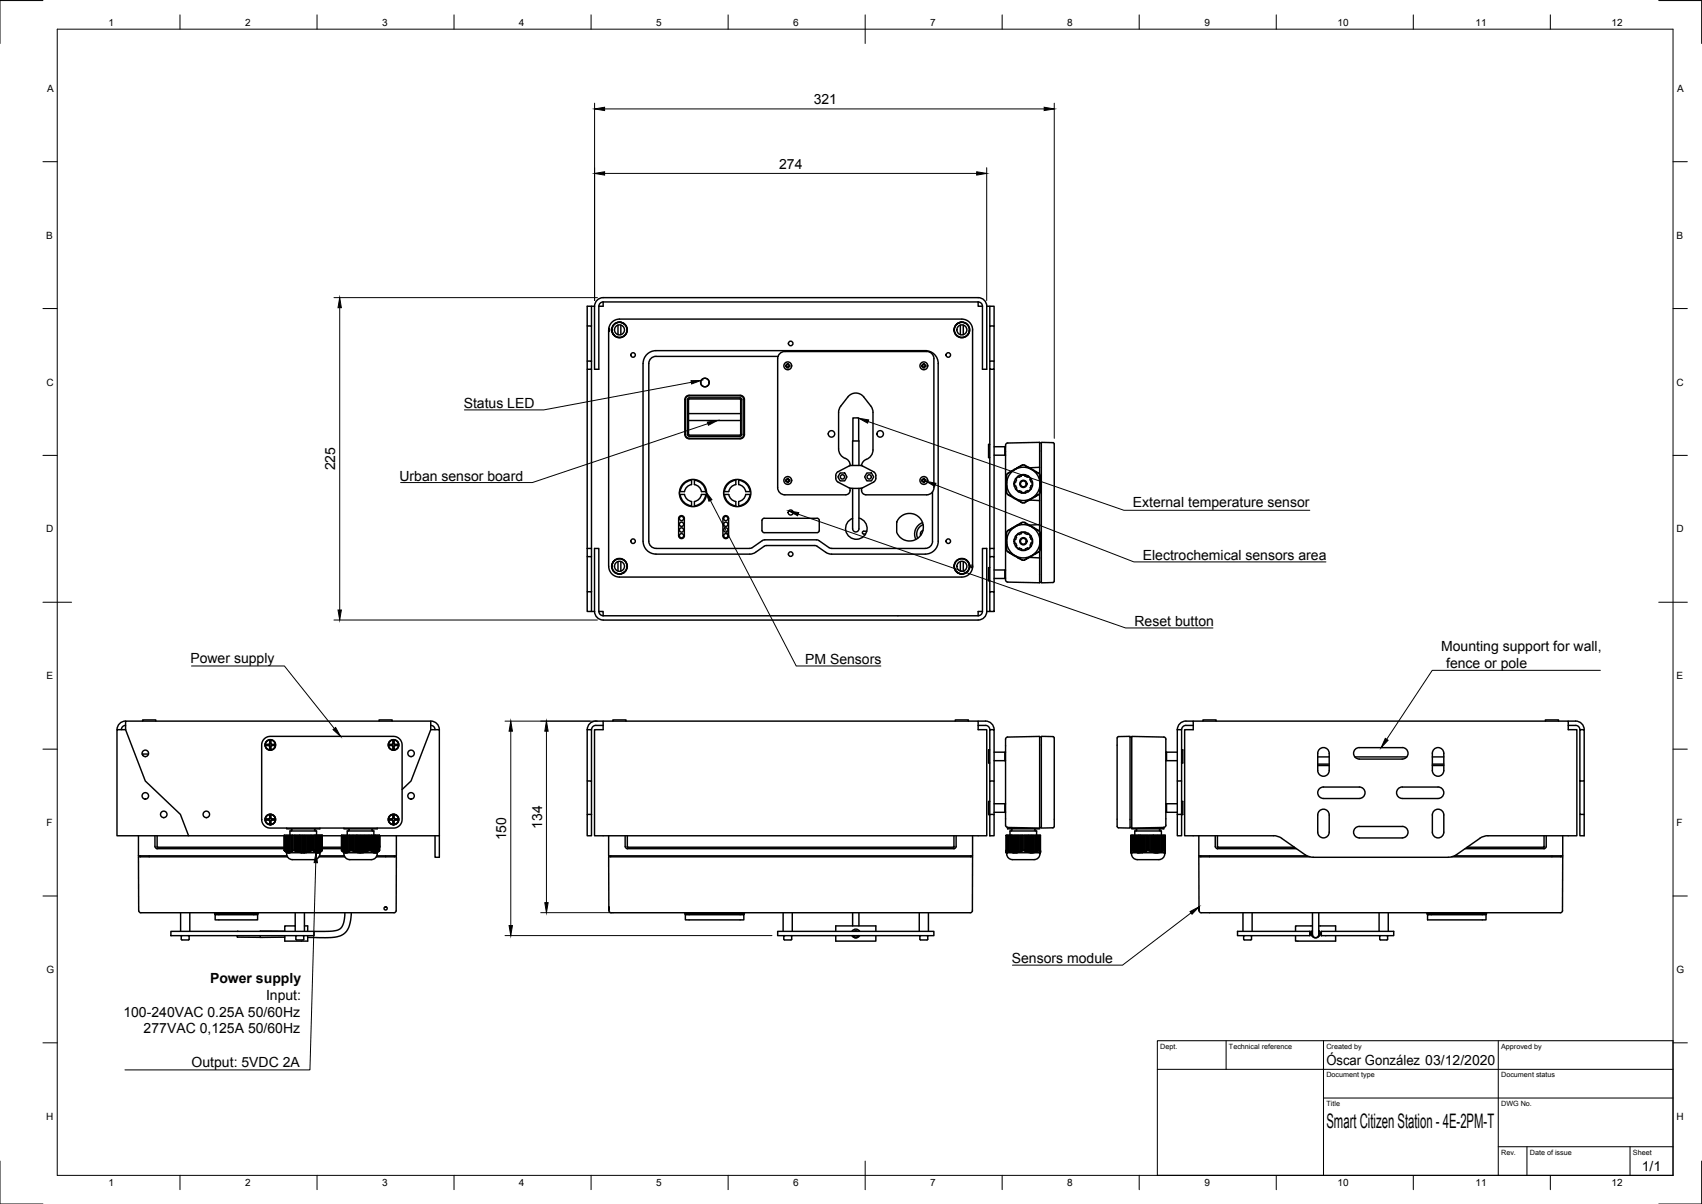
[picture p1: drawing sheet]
<svg xmlns="http://www.w3.org/2000/svg" width="594mm" height="420mm" viewBox="0 0 594 420" stroke-linecap="round" stroke-linejoin="round" font-family="sans-serif">
<!-- layer: Visible -->
<g fill="none" stroke="#000" stroke-width=".51">
<path d="M205 113.7v12.3M206.5 113.7v-6.8h-1.5v6.8h1.5v12.3M206.5 106.9h1M207.5 106.9a2.99 2.99 0 0 1 3-3h130.9a2.99 2.99 0 0 1 3 3M210.5 105.4v1.5h-1.5v22h-1.5v-22M210.5 105.4h130.9M210.5 105.4a1.49 1.49 0 0 0-1.5 1.5M212.6 114.6l-.1 1.1zM213.5 114.6v1.1zM213.6 115.3l.6 1.5M213.6 115.3h.1M213.6 115.3l.5 1.5"/>
<path d="M215.7 113.4v3.4M216.4 112.5l1.5 .6M216.4 112.5h.1M216.4 112.5a2.66 2.66 0 0 0-2.8 2.8M216.7 113.4v3.4M217.9 113.1h.1M217.9 113a2.66 2.66 0 0 1 .2 4 2.66 2.66 0 0 1-3.9-.2M334.1 113.1h-.1M335.2 113.4v3.4M335.6 112.5h.1M335.6 112.5a2.66 2.66 0 0 0-2.2 3.8 2.66 2.66 0 0 0 4.4 .5M335.6 112.5a2.66 2.66 0 0 1 2.8 2.8"/>
<path d="M335.6 112.5l-1.6 .6M336.2 113.4v3.4M337.8 116.8h-.1M338.3 115.3h.1M338.4 115.3l-.6 1.5M339.5 115.1v82.5M339.5 115.1a3.8 3.8 0 0 0-3.8-3.7h-119.5a3.8 3.8 0 0 0-3.8 3.7l.1 82.5a3.8 3.8 0 0 0 3.7 3.8h119.5a3.8 3.8 0 0 0 3.8-3.8M341.4 105.4v1.5h1.5M341.4 105.4a1.49 1.49 0 0 1 1.5 1.5M342.9 106.9v22h1.5v-22M344.4 106.9h1.1M345.5 113.7v-6.8h1.5v6.8"/>
<path d="M205 126h1.5v2.9h-1.5zM205 128.9v62.5M206.5 128.9v62.5M239 139.4v12.2M239.1 139.4a1.49 1.49 0 0 1 1.4-1.5h17.8a1.49 1.49 0 0 1 1.5 1.5v12.2a1.49 1.49 0 0 1-1.5 1.5h-17.8a1.54 1.54 0 0 1-1.4-1.5M239.2 139.4v12.2M239.2 139.4l.3-.7 1-.6h17.8l.8 .3 .6 1M239.9 139.4v12.2M239.9 139.4l.6-.6h17.8l.5 .2 .2 .4M240.4 139.3h18.1v12.5h-18.1zM258.9 139.4v12.2M259.6 139.4v12.2"/>
<path d="M271.4 125.2v45l.3 1.1 1.1 1.1 1.1 .3h21.3a1.69 1.69 0 0 0 1.5-2.3M271.4 125.2l.3-1.1 .7-.9 1.5-.5h49.6l1.5 .5 .7 .9 .3 1.1M271.6 124.4h-42.6l-1.1 .2-.9 .7-.5 1.6v62l.2 1.1 .7 .8 1.6 .6h32.7l.9-.3 4-2.7h18.4l.9 .3 3.5 2.4 .8 .3 33.4-.1 1.3-.9 .6-1.5v-17.2M274.2 127.4h.5v-.5h.5v.5h.5v.5h-.5v.5h-.5v-.5h-.5zM321.7 127.4h.5v-.5h.5v.5h.5v.5h-.5v.5h-.5v-.5h-.5zM326 125.2v45l-.3 1.1-1.1 1.1-1.1 .3h-21.3a1.72 1.72 0 0 1-1.5-2.3M345.5 126h1.5v2.9h-1.5zM345.5 126v-12.3h1.5v12.3M345.5 128.9v62.5M347 128.9v62.5M240.3 146.7h18.2M240.3 144.3h18.2"/>
<path d="M259 151.6l-.7 .7-17.8-.1-.4-.1-.2-.5M259.7 151.6l-.3 .8-1.1 .6-17.8-.1-1-.5-.3-.8M297.7 153.9l.2-8.1 1.8 .1v8M345.5 155.1h-.4v4.6h.4M347 155.9h4M347 158.9h3.7M350.7 155.9v3M351 158.8l-.3 .1M351.7 154.6l11.2-.2v11.1M351.7 154.6a1.75 1.75 0 0 0-.7 2.2v45.1a1.04 1.04 0 0 0 .7 1.2M362.9 154.5l.6 .1M363.5 154.4l4 .1a1.86 1.86 0 0 1 .5 2.1v45.3a1.08 1.08 0 0 1-.5 1.4l-4 .1z"/>
<path d="M237.4 172.6h1.5l.9 1.6 1.6 .8v1.5a4.5 4.5 0 0 1-4-3.9zM238.7 168.9l1.2-.9 1.5-.4v1.5l-1.6 .8-.9 1.7h-1.5l.4-1.5zM242.4 167.6a4.5 4.5 0 0 1 4 4h-1.6l-.8-1.7-1.6-.8zM244.8 172.6h1.6a4.5 4.5 0 0 1-4 3.9v-1.5l1.6-.8zM252.9 172.6h1.5l.8 1.6 1.6 .8v1.5a4.5 4.5 0 0 1-3.9-3.9zM254.2 168.9l1.2-.9 1.4-.4v1.5l-1.6 .8-.8 1.7h-1.5l.4-1.5zM257.8 167.6a4.5 4.5 0 0 1 4 4h-1.5l-.8-1.7-1.7-.8zM260.3 172.6h1.5a4.5 4.5 0 0 1-4 3.9v-1.5l1.7-.8zM274.2 167.4h.5v-.5h.5v.5h.5v.5h-.5v.5h-.5v-.5h-.5zM292.2 164.8l4.9-2.4 3.7 .1 4.1 2.1a2.35 2.35 0 0 1 0 3.6l-4.6 2.2-3.7-.1-4.1-2.1a2.43 2.43 0 0 1-.3-3.4zM293.2 165.1h1.6l.8 1.3-.8 1.4h-1.6l-.7-1.4zM296.7 162.3v.2"/>
<path d="M296.7 162.3l-.2-1-.6-.8a4.4 4.4 0 0 1-3.2-3.8v-13.3l.5-1.3 2.8-3.6a3.5 3.5 0 0 1 5.5 0l2.7 3.6 .5 1.3v13.6a3.7 3.7 0 0 1-2.8 3.5l-.9 1.1-.3 .9M297.6 162.4v-8.5h2.2v8.5M297.6 170.4v14.2M299.8 170.4v14a1.09 1.09 0 0 1-1 1.1 1.09 1.09 0 0 1-1.2-1M302.6 165.1h1.6l.8 1.3-.8 1.4h-1.6l-.8-1.4zM321.7 167.4h.5v-.5h.5v.5h.5v.5h-.5v.5h-.5v-.5h-.5zM351.3 165.8l-.1 .3 .2 .3-.2 .2 .2 .3-.2 .2 .2 .3-.2 .2 .2 .3-.2 .2 .2 .3M351.4 168.4l-.2 .2 .2 .2M351.4 168.9l-.2 .7 .2 .3-.2 .2 .2 .3-.2 .2 .2 .3-.2 .2 .2 .3-.2 .2 .4 .8M351.6 172.4l.2 .3 .3-.1 .1 .4 .4-.1 .1 .3 .3-.1 .1 .3h.3l.1 .3 .3-.1 .2 .3h.2M354 169.6h.5M354.2 168.2v1.4"/>
<path d="M354.2 163.9l-.7 .2-.1 .3-.3-.1-.1 .4-.3-.2-.6 .6h-.3l-.5 .6M354.3 173.9l.1 .3 .3-.1M354.4 167.2l.4 .3-.3 .7M354.5 168.3h-.5M354.6 169.6l.3 .7-.4 .4M354.6 170.5l1 1M354.8 174.1v.4l.4-.2 .1 .4 .3-.1 .1 .3h.3l.1 .3 .4-.1 .1 .4h.3M355.3 166.2l.4 .3M355.5 166.3l-.9 1M355.8 171.3l-.3 .3M355.8 171.2l.8 .4v.5M356.4 165.7l.1 .5-.8 .3"/>
<path d="M356.9 162.3h-.3l-.1 .3h-.4l-.1 .3-.3-.1-.1 .4-.3-.2-.1 .4-.8 .2-.1 .2M357.4 162.3h.4l.1 .3h.3l.1 .3 .4-.1 .1 .4 .3-.2 .1 .4 .3-.1 .1 .3M357.4 162.2h-.4M357.8 165.7v.5M357.8 165.9h-1.3M357.9 171.5v.5M357.9 171.5l.7-.3 .4 .4M357.9 171.8l-1.3 .1M358.8 166.2l1 1M358.9 166.1l-.4 .4-.7-.3M359.2 174.5l3.7 .2v8.4M359.5 167.4l.3 .7h.5"/>
<path d="M359.6 170.2l.3 .4M359.6 174.1l-.5 .6-.3-.1-.1 .3-.8 .2-.1 .4h-.8M359.7 163.6h.3v.2M359.8 170.4l-.9 1M359.9 167l-.4 .4M360 173.9v.3l-.3-.1M360.1 163.9l.3-.1 .1 .3M360.2 168.1v1.4M360.4 169.5h-.5l-.3 .7M360.5 173.7l-.1 .2h-.3M360.5 164.1l.8 .2 .1 .4 .3-.2 .5 .6h.4l.5 .6M362.8 172.4l-.2 .3-.4-.1-.1 .4-.3-.1-.1 .3-.3-.1-.1 .3h-.4l-.1 .3-.3-.1"/>
<path d="M362.9 172.3v2.4M362.9 163.1l-3.7 .2M363 168.4l.2 .2-.2 .2M363 168.9l.2 .2-.3 .8 .3 .2-.3 .3 .3 .2-.3 .3 .3 .2-.3 .3 .3 .2-.2 .4M363 165.8l.2 .3-.3 .3 .3 .2-.3 .3 .3 .2-.3 .3 .3 .2-.3 .3 .3 .2-.2 .3M363.1 172l-.3 .4M205 191.4v2.8h1.5v12.3M205 191.4h1.5v2.8M205 194.2v12.3M213.6 197.5h.1M213.6 197.5a2.66 2.66 0 0 0 2.8 2.8M214.1 196l-.5 1.5"/>
<path d="M214.2 196l-.6 1.5M214.2 196a2.66 2.66 0 0 1 3.9-.3 2.66 2.66 0 0 1-.2 4M215.7 196v3.3M216.7 196v3.3M217.9 199.6v.1M217.9 199.6l-1.5 .7M236.9 187a1.01 1.01 0 0 0 1 1 1.01 1.01 0 0 0 1-1M237.2 180.8a.72 .72 0 0 1 1.2-.3 .72 .72 0 0 1-.4 1.2 .72 .72 0 0 1-.9-.9h.1M237.2 182.8a.73 .73 0 0 1 1.2-.3 .73 .73 0 0 1-.3 1.2 .73 .73 0 0 1-1-.8l.1-.1M238.9 181v6M238.9 180.9a1.01 1.01 0 0 0-1-1 1.01 1.01 0 0 0-1 1v6.1M252.3 187a1.01 1.01 0 0 0 1 1 1.01 1.01 0 0 0 1-1"/>
<path d="M252.6 180.8a.72 .72 0 0 1 1.2-.3 .72 .72 0 0 1-.4 1.2 .72 .72 0 0 1-.8-.9M252.6 182.8a.73 .73 0 0 1 1.2-.3 .73 .73 0 0 1-.3 1.2 .73 .73 0 0 1-.9-.8v-.1M254.3 181v6M254.3 180.9a1.01 1.01 0 0 0-1-1 1.01 1.01 0 0 0-1 1v6.1M266.2 181.1l.5-.2h18.8l.5 .7-.1 3.8-.7 .5-18.8-.1-.4-.7v-3.5zM266.7 190.6l.9-.2h17.1l3.9 2.6 1.6 .4h32.8a4.5 4.5 0 0 0 4.5-4.5v-62a4.5 4.5 0 0 0-4.5-4.5h-94a4.5 4.5 0 0 0-4.5 4.5v62a4.5 4.5 0 0 0 4.5 4.5h33.1l1.3-.4 3.3-2.4M299.8 180.8a3.8 3.8 0 0 1 2.3 5.7 3.8 3.8 0 0 1-6.1 .3 3.8 3.8 0 0 1 1.6-5.9M302.5 185.4l-1.4 .2 .1 .7 .9 .1M322 182.4a4.2 4.2 0 0 0-2.3 5.8M322.2 185.1a1.37 1.37 0 0 0-.9 1.8M322.2 183.1a3.5 3.5 0 0 0-1.9 4.8M334 199.6l.1 .1"/>
<path d="M334 199.6l1.6 .7M334.1 199.7l1.5 .6M335.2 196v3.3M336.2 196v3.3M337.7 195.9l.1 .1M337.8 195.9l.6 1.6M337.8 196l.6 1.5M337.8 196a2.66 2.66 0 0 0-3.9-.3 2.66 2.66 0 0 0 .2 4M338.4 197.5h-.1M338.4 197.5a2.66 2.66 0 0 1-2.8 2.8M338.4 197.1v1.1zM339.4 197.1v1.1z"/>
<path d="M345.5 194.2v-2.8h1.5v2.8M345.5 198.1h-.4v4.6h.4M347 198.9h4M350.7 198.9v3M351.4 188.9l-.2 .2 .2 .8-.2 .2 .2 .3-.2 .2 .2 .3-.2 .2 .2 .3-.2 .2 .1 .4 .5 .7 .3-.1 .6 .6 .3-.1 .1 .4 .3-.1 .1 .3 .7 .2M354 189.6a.62 .62 0 0 1 .7 .4 .62 .62 0 0 1-.2 .7M354.2 188.3v1.3M354.2 183.9l-.2-.1-.6 .6-.3-.1-.1 .4-.3-.1-.1 .3-.4-.1-.1 .3h-.3l-.2 .3-.4 .7 .2 .3-.2 .2 .2 .3-.2 .2 .2 .3-.2 .2 .2 .3-.2 .2 .2 .7M354.3 193.9l.1 .3 .8 .2 .1 .3 .3-.1 .1 .3h.3l.1 .3 .4-.1 .1 .4h.3M354.4 187.2l.4 .3-.3 .8M354.5 188.3h-.5M354.6 190.6l1 .9"/>
<path d="M355.5 191.6l.1-.1a.6 .6 0 0 1 .7-.1 .6 .6 0 0 1 .3 .7M355.5 186.3l-.9 1M356.4 185.7v.1a.6 .6 0 0 1-.4 .6 .6 .6 0 0 1-.7-.2M356.9 182.3h-.3l-.1 .3h-.4l-.1 .3-.3-.1-.1 .4-.3-.2-.1 .4-.8 .2-.1 .2M357 182.2l.8 .1 .1 .3 .8 .2 .1 .4 .3-.2 .5 .6M357.4 195.5h-.4M357.8 185.7v.5M357.8 185.9h-1.3M357.9 191.8l-1.3 .1M358.8 186.3l1 .9M358.9 186.1l-.4 .4-.7-.3M359 191.6l-.1-.1a.6 .6 0 0 0-.7-.1 .6 .6 0 0 0-.3 .6"/>
<path d="M359.2 194.5l3.7 .2M359.6 190.2l.3 .4M359.6 194.1l-.1 .4-.3-.1-.1 .3-.3-.1-.1 .3h-.4l-.1 .3-.3-.1-.1 .4h-.4M359.7 183.6h.3v.2M359.8 190.5l-.9 .9M359.9 187l-.2 .2a.64 .64 0 0 0 .6 1M360 193.9v.3l-.3-.1M360.1 183.9l.3-.1 .1 .3M360.2 188.1v1.4M360.4 189.5h-.5l-.3 .7M360.5 193.7l-.1 .3-.3-.1M360.5 184.2l.8 .1 .1 .4 .3-.1 .5 .5h.4l.5 .7"/>
<path d="M362.9 192.3v11.1l-11.2-.3M362.9 183.1l-3.7 .2M362.9 183.1v2.4M363 188.9l.2 .2-.3 .8 .3 .2-.3 .3 .3 .2-.3 .3 .3 .2-.3 .3 .3 .2-.2 .4M363 185.8l.2 .3-.3 .3 .3 .2-.3 .3 .3 .2-.3 .3 .3 .2-.3 .3 .3 .7-.2 .2M363.1 192l-.5 .7-.4-.1-.5 .6-.3-.1-.1 .4-.8 .1M205 206.5h1.5v6.9h-1.5zM206.5 213.4h1M207.5 213.4v-22h1.5v22h1.5v1.5h130.9v-1.5h1.5M207.5 213.4a3 3 0 0 0 3 3h130.9a2.99 2.99 0 0 0 3-3M209 213.4a1.49 1.49 0 0 0 1.5 1.5M216.4 200.3h.1"/>
<path d="M342.9 213.4a1.49 1.49 0 0 1-1.5 1.5M342.9 213.4v-22h1.5v22M344.4 213.4h1.1M345.5 206.5h1.5v6.9h-1.5zM345.5 206.5v-12.3h1.5v12.3M347 201.9h3.7M351 201.8l-.3 .1M363.5 203.1l-.6 .1M43.8 254.6l6.9 17.9 12.3 11.7 2.8 7.5h33.4M43.8 254.6h-3v37.1h25M43.8 254.6v-2.9h106.5v2.9M43.8 251.6a2.99 2.99 0 0 0-2.9 3"/>
<path d="M43.8 253.1a1.49 1.49 0 0 0-1.4 1.5M49.8 251.7v-.5h4.6v.5M92.2 257.9l1.2-.8 .9-.1h43.1a3 3 0 0 1 3 3v26a3 3 0 0 1-3 3h-43.1a3 3 0 0 1-3-3v-26l.2-1zM92.9 259.8l1.1-.2 .2-1h.3l.2 1 1.1 .2v.3l-1.1 .2-.2 1.1h-.3l-.2-1.1-1.1-.2zM93 259.9v.2M94.2 258.6l-.1 1.1-1.2 .1M94.4 258.6l.2 1.1 1.1 .2M94.5 258.6h-.2M95.8 259.8l-.1 .3M132.3 251.7v-.5h4.6v.5M135.9 259.8l1.1-.2 .2-1h.3l.2 1 1.1 .2v.3l-1.1 .2-.2 1.1h-.3l-.2-1.1-1.1-.2zM136 259.9v.2"/>
<path d="M137.2 258.6l-.1 1.1-1.2 .1M137.4 258.6l.2 1.1 1.1 .2M137.5 258.6h-.3M138.8 259.8l-.1 .3M150.3 254.6l-6.8 17.9-3.1 3M150.3 254.6h3.1v37.1h-20.9M150.4 251.6a2.99 2.99 0 0 1 3 3M150.4 253.1a1.49 1.49 0 0 1 1.4 1.5M205 254.6v17.9h1.5v11.7M205 254.6h1.5v17.9M210.5 251.7h130.9v2.9h3v37.1h-136.9v-37.1h3v-2.9a4.8 4.8 0 0 0-4.9 1.1l-.6 1.8M210.5 253.2l-2.5-.1a1.49 1.49 0 0 0-1.5 1.5"/>
<path d="M213.9 251.7v-.5h4.6v.5M333.4 251.7v-.5h4.6v.5M341.4 251.7a4.8 4.8 0 0 1 4.9 1.1l.7 1.8M341.4 253.2l2.6-.1a1.49 1.49 0 0 1 1.5 1.5M351.7 257.2l11.2-.2v32M351.7 257.2a1.75 1.75 0 0 0-.7 2.2v28.1a1.03 1.03 0 0 0 .7 1.2M362.9 257.1l.6 .1M368 257.5l-.5-.5h-4v32l4-.1a1.8 1.8 0 0 0 .5-2.2v-29.1M390 257.5l.4-.5h4v32l-4-.1a1.8 1.8 0 0 1-.5-2.2v-29.1M395 257.1l-.6 .1M406.2 257.2l-11.2-.2v32M406.2 257.2l.5 .2 .3 .5"/>
<path d="M406.9 258v30M410.9 254.6h1.5v17.9h-1.5zM411 254.6a2.96 2.96 0 0 1 2.9-2.9h2.6v2.9h-3v37.1h31.5l2.4 .8M416.5 251.7h130.9v2.9h3v37.1h-31.5l-2.4 .8M416.5 253.2l-2.6-.1a1.49 1.49 0 0 0-1.4 1.5M419.9 251.7v-.5h4.6v.5M539.4 251.7v-.5h4.6v.5M547.4 251.7a4.8 4.8 0 0 1 4.9 1.1l.7 1.8M547.4 253.2l2.6-.1a1.49 1.49 0 0 1 1.5 1.5M551.5 254.6h1.5v17.9h-1.5zM49.6 263.1h2.2M49.8 263.1v.5"/>
<path d="M92.9 260.1l1.2 .1 .1 1.2M94.3 261.3l.2 .1M95.8 260.1l-1.2 .1-.2 1.1M135.9 260.1l1.2 .1 .1 1.2M137.2 261.3l.3 .1M138.8 260.1l-1.2 .1-.2 1.1M205 272.5v11.7M345.5 272.5v-17.9h1.5v17.9M345.5 279.7h-.4v4.6h.4M345.5 261.7h-.4v4.6h.4M347 262.5h4M347 265.5h3.7"/>
<path d="M350.7 262.5v3M351 265.4l-.3 .1M406.9 265.4l4 .1M407.2 262.5v3M407.2 262.5h-.3M407.2 262.5h3.7M410.9 272.5v11.7h1.5v-11.7M412.4 279.7h.5v4.6h-.5M412.4 261.7h.5v4.6h-.5M460 268.9v-6a2 2 0 0 1 2-2 2 2 0 0 1 2 2v6M460 268.9a2 2 0 0 0 2 2 2 2 0 0 0 2-2M460 267.1h4"/>
<path d="M460 266.7h4M460 264.1h4M461.9 274.7h12.6M462 274.6a2.01 2.01 0 0 0-2 2 2.01 2.01 0 0 0 1.9 2.1l12.6-.1a2 2 0 0 0 2-2 2 2 0 0 0-2-2M472.9 264.1h18.1M474.5 264.9h15M474.5 264.9a1.99 1.99 0 0 1-2-2 1.99 1.99 0 0 1 2-2h15a2 2 0 0 1 2 2 2 2 0 0 1-2 2M489.5 274.7h12.4M489.5 274.6a2.01 2.01 0 0 0-2 2 2.01 2.01 0 0 0 2 2.1l12.5-.1a2 2 0 0 0 2-2 2 2 0 0 0-2-2M500 268.9v-6a2 2 0 0 1 2-2 2 2 0 0 1 2 2v6M500 268.9a2 2 0 0 0 2 2 2 2 0 0 0 2-2M500 267.1h4"/>
<path d="M500 266.7h4M500 264.1h4M551.5 272.5v11.7h1.5v7.5h-1.5v-7.5M553 272.5v11.7M48.3 291.7v7h51.9M49 298.7v.3M54.1 291.7v3.7l.2 .5 .6 .2M54.8 291.7v4.5h44.4M54.8 295.4l.3 .2 44.1 .1M92.9 286.2h1.2l.1 1.2M93 285.9v.2M94.2 284.5h.3l.2 1.1 1.1 .2v.4l-1.2 .2-.1 1h-.3l-.3-1.1-1-.1v-.4l1.1-.3z"/>
<path d="M94.2 284.5v1.2l-1.3 .1M94.3 287.3l.2 .1M94.4 284.6l.2 1.1 1.1 .2M94.5 284.5l-.2 .1M95.8 286.2h-1.2l-.2 1.1M95.8 285.8l-.1 .3M99.2 291.5h.1M99.2 296.8h.1M99.2 296.8l.8 .8M99.2 291.5v5.3M99.3 291.5l.1 5.4-.1-5.4h.2M99.8 297.1l.3 .4-.1-.2"/>
<path d="M99.8 291.5h-.3l.1 5.6-.3-.3M100 291.5h-.2l.1 5.8-.4-.3M100 289v.2h11.7v-.2M100 297.6h.6M100 297.6v.4M100.1 298a2 2 0 0 0 2 2M100.3 291.5h-.3v5.8M100.3 297.3l.3 .3M100.3 299h-52l.1 18.8a1.68 1.68 0 0 0 2.2 .7h86.2a1.17 1.17 0 0 0 1.5-.7v-18.8h-6.9M100.5 297.4l.3 .2v-.2M100.5 291.5h-.2l.1 6.1-.4-.3M100.5 297.4l.1 .2"/>
<path d="M100.6 297.6h.5M100.8 297.4l.3 .2M100.8 291.5h-.3v5.9M101 291.5h-.2v5.9M101 297.3l.1 .3M101.1 297.6h4.2M101.5 291.5h-.2l.1 6.1-.4-.3M101.5 289.2l.4 .4-.4 .4M101.8 291.5h-.3l.1 6-.3-.2M102 291.5h.3l.1 5.4-.4-.1zM102 296.8l.1 .3-.3-.1M102 291.5h-.2l.1 5.8-.4-.2"/>
<path d="M102 300h7.6M102.3 291.5h.4M102.3 296.8h.4M102.8 291.5v5.4M103.1 291.5h-.3v5.4M103.3 291.5h-.2v5.3l-.3 .1M103.6 291.5h-.3v5.6l-.2-.3M103.8 291.5h-.2v5.5l-.3 .1M104.1 291.5h-.3v5.8l-.2-.3M104.4 291.5h-.3v5.6l-.3 .2M104.6 291.5h.2v6.1l-.2-.3zM104.6 297.3l-.2 .2"/>
<path d="M104.6 291.5h-.2v6l-.3-.4M104.8 291.5h.3M105.1 297.3l.2 .3M105.3 297.6h.5M105.3 291.5h-.2v5.8l-.3 .3M105.6 297.4l.3 .2M105.6 297.4v-5.9h.2v6.1M105.6 297.4l-.2 .2M105.6 291.5h-.3v6.1M105.8 291.5h.3M105.9 297.6h.4M106.1 297.4l.3 .2"/>
<path d="M106.1 297.4v-5.9h.2v6.1M106.1 297.4l-.2 .2M106.3 291.5h.3M106.4 297.6h4.2M106.6 297.3l-.2 .3M106.8 291.5h-.2v5.8M107.1 291.5h-.3v6.1l-.2-.3M107.3 291.5h-.2v5.8l-.3 .3M107.6 291.5h-.3v6l-.2-.2M107.8 291.5h-.2v5.6l-.3 .4M108.1 291.5h-.3v5.8l-.2-.2M108.4 291.5h-.3v5.5l-.3 .3"/>
<path d="M108.6 296.8l.2 .1 .1-5.4-.1 5.4M108.6 291.5h-.2v5.6l-.3-.1M108.8 291.5h-.2v5.3l-.2 .3M108.9 291.5h.5M108.9 296.8h.5M109.7 291.5l-.1 5.6 .3-.1M109.7 291.5h-.3l-.1 5.4 .4-.1M109.7 291.5h2.8v5.3M109.9 291.5l-.1 5.8 .4-.2M110.2 289.2l-.4 .4 .4 .4M110.2 291.5l-.1 6 .3-.2M110.4 291.5l-.1 6.1 .4-.3"/>
<path d="M110.5 291.5v-1.5h-9.3l-.2 7.3M110.6 297.6h.5M110.7 291.5l-.1 6.1M110.9 291.5l-.1 6.1 .4-.2M110.9 297.4l-.3 .2M111.1 297.6h.6M111.2 291.5l-.1 6.1M111.4 299h8.9M111.4 291.5l-.1 6.1 .4-.3M111.4 297.3l-.3 .3M111.5 298.7h8.7M111.7 297.6v.4a2 2 0 0 1-2 2"/>
<path d="M111.7 291.5l-.1 6 .3-.4M111.9 291.5l-.1 5.8 .4-.3M112.2 291.5l-.1 5.6 .3-.3M112.4 291.5l-.1 5.4zM112.5 296.8h.1M112.5 295.7h6.7M112.5 296.2h6.7M112.5 291.7h6.7M112.5 296.8l-.8 .8M119.2 291.5h.1M119.2 296.8h.1M119.2 296.8l.8 .8"/>
<path d="M119.2 291.5v5.3M119.3 291.5l.1 5.4-.1-5.4h.2M119.8 297.1l.3 .4-.1-.2M119.8 291.5h-.3l.1 5.6-.3-.3M120 291.5h-.2l.1 5.8-.4-.3M120 289v.2h11.7v-.2M120 297.6h.6M120 297.6a2.53 2.53 0 0 0 3.4 2.4h5.7a2.22 2.22 0 0 0 2.6-2.4M120.3 291.5h-.3v5.8M120.3 297.3l.3 .3M120.5 297.4l.3 .2v-.2M120.5 291.5h-.2l.1 6.1-.4-.3"/>
<path d="M120.5 297.4l.1 .2M120.6 297.6h.5M120.8 297.4l.3 .2M120.8 291.5h-.3v5.9M121 291.5h-.2v5.9M121 297.3l.1 .3M121.1 297.6h4.2M121.2 291.5v-1.5h9.3l-.1 7.3M121.3 291.5h-.3v5.8M121.5 291.5h-.2l.1 6.1-.4-.3M121.5 289.2l.4 .4-.4 .4M121.8 291.5h-.3l.1 6-.3-.2"/>
<path d="M122 291.5h.3l.1 5.4-.4-.1zM122 296.8l.1 .3-.3-.1M122 291.5h-.2l.1 5.8-.4-.2M122.3 291.5h.4M122.3 296.8h.4M122.9 291.5v5.4M123.1 291.5h-.2v5.4M123.3 291.5h-.2v5.3l-.2 .1M123.6 291.5h-.3v5.6l-.2-.3M123.8 291.5h-.2v5.5l-.3 .1M124.1 291.5h-.3v5.8l-.2-.3M124.4 291.5h-.3v5.6l-.3 .2"/>
<path d="M124.6 291.5h.2v6.1l-.2-.3zM124.6 297.3l-.2 .2M124.6 291.5h-.2v6l-.3-.4M124.8 291.5h.3M125.1 297.3l.2 .3M125.3 291.5h-.2v5.8l-.3 .3M125.6 297.4l.3 .2M125.6 297.4v-5.9h.3v6.1h-.6M125.6 297.4l-.2 .2M125.6 291.5h-.3v6.1M125.9 291.5h.2M125.9 297.6h.4"/>
<path d="M126.1 297.4l.3 .2M126.1 297.4v-5.9h.2v6.1M126.1 297.4l-.2 .2M126.3 291.5h.3M126.6 297.3l-.2 .3M126.9 291.5h-.3v5.8M127.1 291.5h-.2v6.1l-.3-.3M127.3 291.5h-.2v5.8l-.2 .3M127.6 291.5h-.3v6l-.2-.2M127.8 291.5h-.2v5.6l-.3 .4M128.1 291.5h-.3v5.8l-.2-.2M128.4 291.5h-.3v5.5l-.3 .3"/>
<path d="M128.6 296.8l.2 .1 .1-5.4-.1 5.4M128.6 291.5h-.2v5.6l-.3-.1M128.8 291.5h-.2v5.3l-.2 .3M128.9 291.5h.5v5.3h-.5M129.4 296.8h.3l-.1 .3 .3-.1-.1 .3 .4-.2-.1 .4 .6-.2-.1 .3h-4.2M129.4 291.5h.3M129.7 291.5h1.2M129.7 291.5v5.3M129.9 291.5v5.5M130.2 289.2l-.4 .4 .4 .4M130.2 291.5v5.6M130.7 291.5v5.8"/>
<path d="M130.9 291.5v6.1l.3-.2M130.9 297.4l-.3 .2M130.9 291.5h.5M131.2 291.5v5.9l-.6 .2M131.7 291.5h-.3v5.8M131.9 291.5h-.2v5.8M132.2 291.5h-.3v5.6M132.4 296.8v-5.3h-.2v5.5M132.4 291.5l.1 5.3M132.5 291.5h.1M132.5 296.8l-1.4 .8h.6M132.5 296.8l-.8 .8"/>
<path d="M132.5 291.5v5.3M132.6 291.7v3.7M132.6 295.4l-.1 .4M135.9 286.2h1.2l.1 1.2M136 285.9v.2M137.2 284.5h.3l.3 1.1 1 .2v.4l-1.2 .2-.1 1h-.3l-.3-1.1-1-.1v-.4l1.2-.3zM137.2 284.5l-.1 1.2-1.2 .1M137.2 287.3l.3 .1M137.4 284.6l.2 1.1 1.1 .2M137.5 284.5l-.3 .1M137.6 298.7v.3M138.3 291.7v7h-6.8"/>
<path d="M138.8 286.2h-1.2l-.2 1.1M138.8 285.8l-.1 .3M151.8 291.7v7.5h1.6v-7.5M205 284.2h1.5v7.5h-1.5zM212.4 291.7v7h127.1v-7M213.2 298.7v.3M218.2 291.7v3.7l.2 .5 .6 .2M219 295.4l.2 .2 113.5 .1 .3-.3M219 291.7v4.5M219 296.2h114M333 291.7v4.5M333.7 291.7v3.7l-.2 .5-.5 .2"/>
<path d="M338.8 298.7v.3M345.5 284.2h1.5v7.5h-1.5zM345.5 284.2v-11.7h1.5v11.7M347 280.5h4M347 283.5h3.7M350.7 280.5v3M351 283.4l-.3 .1M351.2 291.5l.2 5.4-.2-.1zM351.2 296.8l.2 .3zM351.2 297l.2 .3zM351.2 297.1l.2 .4zM351.2 297.3l.2 .3z"/>
<path d="M351.3 291.5h.3M351.3 296.8h.3M351.4 297.6a2.5 2.5 0 0 0 3.3 2.4h5.7a2.22 2.22 0 0 0 2.6-2.4M351.4 297.6h2.4M351.7 288.8h.1M351.7 288.8l11.2 .2v.2h-11.2zM351.7 291.5v5.4M351.8 291.5l-.1 5.4M352.1 297.1l.1-5.6h.3v-1.5h9.3l-.1 7.1-.3 .4M352.1 291.5h-.3l-.1 5.4M352.2 291.5l-.1 5.6-.3-.3M352.7 291.5l-.1 5.8-.4-.3"/>
<path d="M352.9 289.2l.4 .4-.4 .4M353 291.5h-.3l-.1 5.8M353.1 291.5h.3v6.1l-.3-.3zM353.1 297.3l-.1 .2M353.1 291.5l-.1 6-.3-.4M353.4 291.5h.1M353.5 297.3l.3 .3M353.8 297.6h.9M353.9 291.5h-.4l-.1 6.1M354 297.4l.2 .2 .2-.2M354 297.4v-5.9h.3v6.1M354 297.4l-.1 .2"/>
<path d="M354 291.5l-.1 6.1M354.3 291.5h.1M354.4 297.4l.4 .2M354.4 297.4v-5.9h.3v6.1M354.7 291.5h.1M354.8 297.3v.3M355.2 291.5h-.4v5.8M355.3 291.5l-.1 6.1-.4-.3M355.6 291.5h-.3l-.1 6.1M355.7 291.5l-.1 6-.3-.2M356 291.5h-.3l-.1 6M356.1 291.5l-.1 5.8-.3-.2"/>
<path d="M356.5 291.5h-.4l-.1 5.8M356.6 296.8l.3 .1v-5.4v5.4M356.6 291.5l-.1 5.6-.4-.1M356.9 296.8h.5M357.5 296.9v-5.4h-.9l-.1 5.6M357.8 291.5h-.3v5.4M357.9 291.5l-.1 5.3-.3 .1M358.2 291.5h-.3v5.6l-.1-.3M358.3 291.5l-.1 5.5-.3 .1M358.7 291.5h-.4v5.8l-.1-.3M358.8 291.5l-.1 5.6-.4 .2M359.1 291.5l.1 6.1z"/>
<path d="M359.1 297.3l-.3 .2M359.1 291.5h-.3v6l-.1-.4M359.2 291.5h.3M359.5 297.3l.1 .3h-4.8M359.6 291.5l-.1 5.8-.3 .3M360 297.4v.2l.4-.2M360 297.4v-5.9v6.1M360 297.4l-.3 .2M360 291.5h-.4l.1 6.1M360 291.5h.8M360.4 297.4l.1 .2M360.4 297.4l.1-5.9v6.1h-.8"/>
<path d="M360.5 297.6h2.5M360.8 297.3l-.3 .3M360.9 291.5l-.1 5.8M361.3 291.5h-.4v6.1l-.1-.3M361.4 291.5l-.1 5.8-.4 .3M361.5 289.2l-.4 .4 .4 .4M361.7 291.5h-.3v6l-.1-.2M362.1 291.5h-.3v5.8l-.1-.2M362.2 291.5l-.1 5.5-.3 .3M362.6 296.8l.2-5.3-.2 5.4M362.6 291.5h-.4l-.1 5.5M362.6 291.5v5.3l-.4 .3"/>
<path d="M362.8 291.5h.2M362.8 296.8h.2M363 297.6h.1M363.2 297.3l-.2 .3M363.2 297.3l-.3 .3 .3-.3h-.3l.3-.3v-.2l-.3 .1 .1-5.4 .2 5.3-.3 .3h.3l-.3 .4 .3-.2-.2 .3M363.2 297.4l-.2 .2M363.5 288.7l-.6 .1M394.4 288.7l.6 .1M394.7 291.5l.3 5.4-.3-.1zM394.7 296.8l.3 .3zM394.7 297l.3 .3zM394.7 297.1l.3 .4z"/>
<path d="M394.7 297.3l.3 .3zM394.7 297.3l.2 .3zM394.9 291.5h.2v5.3h-.2M395 289l11.2-.2v.4h-11.2zM395.1 296.8l2.3 .8h-2.5M395.1 291.5h.2M395.4 296.8v-5.3h.3v5.6M395.4 291.5l-.1 5.4M395.7 291.5h.1M395.8 297v-5.5h.3v5.8M396.1 291.5v-1.5h9.3v1.5M396.1 291.5h.1"/>
<path d="M396.2 297.1v-5.6h.4v6M396.4 289.2l.4 .4-.4 .4M396.6 291.5h.1M396.6 297.3v-5.8h.4v6.1M397 291.5h.1M397.1 297.3v-5.8h.3v6.1h.9M397.4 291.5h.1M397.5 291.5h.4v6.1l-.4-.2zM397.5 297.4l-.1 .2M397.9 291.5h.1M398 291.5h.3v6.1l-.3-.2zM398 297.4l-.1 .2"/>
<path d="M398.3 291.5h.1M398.7 291.5h-.3v5.8M398.8 291.5l-.1 6.1M399.2 291.5h-.4v5.8M399.2 291.5v6M399.6 291.5h-.4v5.6M399.7 291.5l-.1 5.8M400 291.5h-.3v5.5M400.1 296.8v-5.3h.4v5.4M400.1 291.5l-.1 5.6M400.5 291.5v5.3M400.5 291.5h.5v5.4"/>
<path d="M401 296.8h-.9l-.1 .3-.3-.1-.1 .3-.4-.2v.4l-.4-.2-.1 .3-.3-.3-.1 .3h4.9M401 291.5h.4v5.3l-.4 .1zM401.8 291.5h-.4v5.6v-.3M401.9 291.5l-.1 5.5-.4 .1M402.2 291.5h-.3v5.8l-.1-.3M402.3 291.5l-.1 5.6-.3 .2M402.7 291.5v6.1zM402.7 297.3l-.4 .2M402.7 291.5h-.4v6l-.1-.4M402.7 291.5h.4M403.1 297.3l.1 .3M403.2 291.5l-.1 5.8-.4 .3"/>
<path d="M403.5 297.4l.1 .2 .3-.2M403.5 297.4l.1-5.9v6.1M403.5 297.4l-.3 .2M403.5 291.5h-.3v6.1M403.6 291.5h.3M403.9 297.4l.2 .2M403.9 297.4l.2-5.9v6.1h-.9M404.1 291.5h.3M404.1 297.6h2.4M404.4 297.3l-.3 .3M404.5 291.5l-.1 5.8M404.8 291.5h-.3v6.1l-.1-.3"/>
<path d="M404.9 291.5l-.1 5.8-.3 .3M405.1 289.2l-.4 .4 .4 .4M405.3 291.5h-.4v6l-.1-.2M405.3 291.5v5.6l-.4 .4M405.7 291.5h-.4v5.8v-.2M405.8 291.5l-.1 5.5-.4 .3M406.1 296.8l.3-5.3-.2 5.4M406.1 291.5h-.3l-.1 5.5M406.2 291.5l-.1 5.3-.3 .3M406.2 288.8h.1M406.4 291.5h.2M406.4 296.8h.2"/>
<path d="M406.7 297.3l-.1 .2a2.6 2.6 0 0 1-3.4 2.5h-5.7a2.24 2.24 0 0 1-2.6-2.4M406.7 297.4l-.2 .2 .2-.3-.2 .2 .2-.4h-.2l.2-.3-.1-5.3-.1 5.4 .2-.1v.2l-.2 .3h.2l-.2 .3M406.7 297.3l-.2 .3M406.9 283.4l4 .1M407 288l-.3 .5-.5 .2M407.2 280.5v3M407.2 280.5h-.3M407.2 280.5h3.7M410.9 284.2v7.5h1.5v-7.5M418.4 291.7v7h37.8M419.1 298.7v.3M424.2 291.7v3.7l.2 .5 .6 .2"/>
<path d="M424.9 296.2h27.6M424.9 291.7v4.5M425 295.4l.2 .2 26.6 .1M447.4 292.6l8.5 5.9 2 .6 47.6 .1 2.5-.7 8.5-5.9M457.2 299h-38.8l.1 17.5M460.5 283a2 2 0 0 1 2.2-.5 2 2 0 0 1 1.3 1.9v6a2 2 0 0 1-2 2 2 2 0 0 1-2-2v-6zM473 289l1.5-.6h15a2 2 0 0 1 2 2 2 2 0 0 1-2 2h-15a2 2 0 0 1-1.9-1.2 2 2 0 0 1 .4-2.2zM500.5 283a2 2 0 0 1 2.2-.5 2 2 0 0 1 1.3 1.9v6a2 2 0 0 1-2 2 2 2 0 0 1-2-2v-6zM506.7 299h38.8l-.1 18.8-.2 .5-.5 .2M511.4 296.2h27.5M538.9 291.7v4.5M539 295.4l-.3 .2-26.6 .1"/>
<path d="M539.7 291.7v3.7l-.2 .5-.5 .2M544.7 298.7v.3M545.5 291.7v7h-37.8M63 318.5v6.5M66.3 318.5v6.5M75.1 318.5l-.2 .4M89.9 318.5l.2 .4-.2 2.1h-14.8v-1.8h14.8M90.1 318.9h-15.2l.2 .3M103 318.5v6.5M106.3 318.5v6.5M120.4 318.5l-.5 3.8-.6 1.3-.7 .6-2.8 .8h-6.2M122.6 318.5l-.2 2.6-.7 2.6-1 1.6-1.3 1-1.9 .6-1.6 .3-8.5-.1"/>
<path d="M134.2 316.6h.8M212.5 316.5l-.1-17.5h127.1l-.1 18.8a1.74 1.74 0 0 1-2.2 .7h-123.2a1.08 1.08 0 0 1-1.5-.9M212.5 316.5v1.1zM239.2 319.2h20.4v1.8h-20.4zM239.2 319.2l-.2-.3h20.8l-.2 .3M239.2 318.5l-.2 .4M259.6 318.5l.2 .4M273.3 318.5v6.5M276.5 318.5v6.5M297.6 318.5v4.6M299.8 318.5v4.6M320.9 318.5v6.5"/>
<path d="M324.1 318.5v6.5M418.5 316.5v1.1zM418.5 317.6l.2 .7 .6 .2M419.2 318.5h125.4M433.9 318.5v6.5M437 318.5v6.5M458.1 318.5v7.4a1.11 1.11 0 0 0 1.1 1.3 1.11 1.11 0 0 0 1.1-1.2v-7.5M481.4 318.5v6.5M484.6 318.5v6.5M498.3 318.5l-.2 .4M518.7 318.5l.2 .4-.2 2.1h-20.4v-1.8h20.4M518.9 318.9h-20.8l.2 .3"/>
<path d="M59.6 325h50v1.5h-50zM63.5 326.5l-.2 .3v1a3.7 3.7 0 0 0 2.7 0v-1l-.2-.3M82.8 326.5l.1 .5M82.9 327l7.9 .1M83.1 325h-.2M90.8 326.5v.6M99.4 326.5v1.9h8v-1.9M99.4 325h-8.5M99.4 327l-8.6 .1M103 323.1h-3.6v1.9M103.3 326.8v1M103.3 327.8l.2 .2"/>
<path d="M103.5 326.5l-.2 .3M105.8 326.5l.2 .3v1.1l-2.5 .1M106.3 323.1h1.1v1.9M271.4 325h54.6v1.5h-54.6zM276.1 326.5l.2 .3v1a3.7 3.7 0 0 1-2.7 0v-1l.2-.3M291.7 325v-1.9h14v1.9M291.7 326.5v1.9h14v-1.9M297.4 326.5a1.53 1.53 0 0 0 2.7 0M297.6 324.7v.3M298.3 325h.8M298.7 325h.1M299.3 325h-1.2"/>
<path d="M299.7 326.5a1.07 1.07 0 0 1-1 .7 1.07 1.07 0 0 1-1-.7l.9 .6 .5-.1 .6-.4-1.1 .5-.8-.6M299.8 324.7v.3M300.1 325a1.53 1.53 0 0 0-2.7 0M321.1 326.8v1M321.1 327.8l.2 .2M321.3 326.5l-.2 .3M323.6 326.5l.2 .3v1.1l-2.5 .1M431.9 325h25.3v1.5h-25.3zM434.4 326.5l-.3 .3v1l.3 .2M436.6 326.5l.2 .3v1.1l-2.5 .1M452.2 326.5v1.9h14v-1.9M457.2 325l.1 .8h.4"/>
<path d="M457.7 325.8h-.4l-.1 .7M457.7 325.8a1.53 1.53 0 0 0 1.5 1.5 1.53 1.53 0 0 0 1.6-1.5M457.9 325h.2M457.9 326.5h.3M458.1 323.1h-5.9v1.9M458.1 324.7l-.4 1.1M460.2 326.5h.3M460.3 323.1h5.9v1.9M460.3 325h.2M460.3 324.7l.5 1.1M460.7 325.8h.4l.1 .7M461.2 325h25.3v1.5h-25.3z"/>
<path d="M461.2 325l-.1 .8h-.4M481.8 326.5l-.2 .3 .1 1.1 2.4 .1M484.1 326.5l.2 .3v1l-.2 .2"/>
<circle cx="216.2" cy="115.1" r="1.75"/>
<circle cx="216.2" cy="115.1" r="2.64"/>
<circle cx="216.2" cy="115.1" r="2.74"/>
<circle cx="276" cy="119.9" r=".79"/>
<circle cx="335.7" cy="115.1" r="1.75"/>
<circle cx="335.7" cy="115.1" r="2.64"/>
<circle cx="335.7" cy="115.1" r="2.74"/>
<circle cx="221" cy="123.9" r=".79"/>
<circle cx="246.1" cy="133.5" r="1.49"/>
<circle cx="275" cy="127.7" r="1.37"/>
<circle cx="322.5" cy="127.7" r="1.37"/>
<circle cx="331" cy="123.9" r=".79"/>
<circle cx="290.2" cy="151.4" r="1.13"/>
<circle cx="307.2" cy="151.4" r="1.13"/>
<circle cx="241.9" cy="172.1" r="4.8"/>
<circle cx="257.3" cy="172.1" r="4.8"/>
<circle cx="275" cy="167.7" r="1.37"/>
<circle cx="276" cy="178.8" r=".88"/>
<circle cx="294.1" cy="166.4" r=".75"/>
<circle cx="303.4" cy="166.4" r=".75"/>
<circle cx="322.5" cy="167.7" r="1.37"/>
<circle cx="357.2" cy="168.9" r="5.8"/>
<circle cx="357.2" cy="168.9" r="1.26"/>
<circle cx="357.2" cy="168.9" r="1.01"/>
<circle cx="357.2" cy="168.9" r="3.2"/>
<circle cx="216.2" cy="197.6" r="1.75"/>
<circle cx="216.2" cy="197.6" r="2.64"/>
<circle cx="216.2" cy="197.6" r="2.74"/>
<circle cx="221" cy="188.9" r=".79"/>
<circle cx="237.9" cy="187" r=".75"/>
<circle cx="237.9" cy="185" r=".75"/>
<circle cx="253.3" cy="187" r=".75"/>
<circle cx="253.3" cy="185" r=".75"/>
<circle cx="276" cy="193.4" r=".79"/>
<circle cx="317.5" cy="184" r="4.8"/>
<circle cx="331" cy="188.9" r=".79"/>
<circle cx="335.7" cy="197.6" r="1.75"/>
<circle cx="335.7" cy="197.6" r="2.64"/>
<circle cx="335.7" cy="197.6" r="2.74"/>
<circle cx="357.2" cy="188.9" r="5.8"/>
<circle cx="357.2" cy="188.9" r="1.26"/>
<circle cx="357.2" cy="188.9" r="1.01"/>
<circle cx="357.2" cy="188.9" r="3.2"/>
<circle cx="94.4" cy="260" r="1.75"/>
<circle cx="94.4" cy="260" r="1.81"/>
<circle cx="137.4" cy="260" r="1.81"/>
<circle cx="137.4" cy="260" r="1.75"/>
<circle cx="50.7" cy="262.9" r="1.13"/>
<circle cx="50.7" cy="277.7" r="1.13"/>
<circle cx="143.5" cy="262.9" r="1.13"/>
<circle cx="143.5" cy="277.7" r="1.13"/>
<circle cx="57.2" cy="284.2" r="1.13"/>
<circle cx="72" cy="284.2" r="1.13"/>
<circle cx="94.4" cy="286" r="1.75"/>
<circle cx="94.4" cy="286" r="1.81"/>
<circle cx="137.4" cy="286" r="1.81"/>
<circle cx="137.4" cy="286" r="1.75"/>
<circle cx="134.6" cy="317" r=".56"/>
</g>
<g fill="#000" stroke="#000" stroke-width=".35">
<circle cx="351.4" cy="297.6" r=".24"/>
<circle cx="363" cy="297.6" r=".24"/>
<circle cx="394.9" cy="297.6" r=".24"/>
<circle cx="406.5" cy="297.6" r=".24"/>
</g>
<!-- layer: Border -->
<g fill="none" stroke="#000" stroke-width=".35">
<path d="M15 .2h-15v15M20 10.2h564v400h-564zM62.8 5.2v5M110.7 5.2v5M158.5 5.2v5M206.3 5.2v5M254.1 5.2v5M302 5.2v10M349.8 5.2v5M397.6 5.2v5M445.5 5.2v5M493.3 5.2v5"/>
<path d="M541.1 5.2v5M579 .2h15v15M15 56.4h5M584 56.4h5M15 107.7h5M584 107.7h5M15 158.9h5M584 158.9h5M15 210.2h10M579 210.2h10M15 261.4h5M584 261.4h5"/>
<path d="M15 312.7h5M584 312.7h5M15 363.9h5M584 363.9h5M0 405.2v15h15M62.8 410.2v5M110.7 410.2v5M158.5 410.2v5M206.3 410.2v5M254.1 410.2v5M302 405.2v10M349.8 410.2v5"/>
<path d="M397.6 410.2v5M445.5 410.2v5M493.3 410.2v5M541.1 410.2v5M594 405.2v15h-15"/>
</g>
<!-- layer: TitleBlock -->
<path d="M404 363.2h180v47h-180zM404 373.2h180M428 363.2v10M462 363.2v47M523 363.2v47M462 383.2h122M523 400.2h61M533 400.2v10M569 400.2v10" fill="none" stroke="#000" stroke-width=".36"/>
<!-- layer: Dimensions -->
<g fill="none" stroke="#000" stroke-width=".35">
<path d="M207.5 36v68.9M211 38h153.5M368 36v117M344.4 58.5v46.4M211 60.5h129.9M116.6 103.9h91.9M118.6 107.4v105.5M116.6 216.4h91.9M176.3 251.7h32.2M178.3 255.2v67.8M190.7 255.2v59.8M188.7 318.5h25.5"/>
<path d="M176.3 326.5h93.2"/>
</g>
<path d="M207.5 38l3.5-.6v1.2zM364.5 37.4l3.5 .6-3.5 .6zM207.5 60.5l3.5-.6v1.2zM340.9 59.9l3.5 .6-3.5 .6zM118.6 103.9l.5 3.5h-1.1zM118 212.9h1.1l-.5 3.5zM178.3 251.7l.6 3.5h-1.2zM190.7 251.7l.6 3.5h-1.1zM190.2 315h1.1l-.6 3.5zM177.7 323h1.2l-.6 3.5z" fill="#000" stroke="#000" stroke-width=".35"/>
<!-- layer: Annotations -->
<path d="M241.2 132.8h3.5l-3.3 1.2zM246.9 147.3l3.5-.6-3.1 1.7zM299.7 145.9l3.5 .6-.4 1.2zM246.4 171.6l2.1 2.8-1 .5zM275.3 178.3l3.5 .6-.4 1.1zM323.2 167.9l3.5 .8-.4 1zM116.2 254.6l1-.7 1.7 3.1zM483.5 257.7l1 .6-2.4 2.6zM110.3 297.6l.5 3.5-1.2-.1zM415.4 318.1l3.1-1.6-2.4 2.5z" fill="#000" stroke="#000" stroke-width=".35"/>
<path d="M241.3 133.4l-51.5 9.6h-27.7M247.1 147.8l-61.3 20.6h-46M303 147.1l89.3 31h64.9M248 174.7l29.9 57.7h29.6M278.6 179.4l114.3 39.7h30.5M326.5 169.2l69.3 26.9h67M66.8 232.4h32.5l17.4 21.8M558.6 233.9h-58.7l-15.9 24.1M110.2 301.1l-2 72.3h-64.6M415.7 318.6l-23.9 18.2h-38.4" fill="none" stroke="#000" stroke-width=".35"/>
<text font-size="7" x="463" y="393.7">Smart Citizen Station - 4E-2PM-T</text>
<g font-size="4.9">
<text x="284" y="36.4">321</text>
<text x="271.9" y="59">274</text>
<text x="161.9" y="142.3">Status LED</text>
<text x="117" y="164.2" transform="rotate(-90 117 164.2)">225</text>
<text x="139.4" y="167.7">Urban sensor board</text>
<text x="395.4" y="177.1">External temperature sensor</text>
<text x="398.9" y="195.4">Electrochemical sensors area</text>
<text x="396" y="218.4">Reset button</text>
<text x="503" y="227.1">Mounting support for wall,</text>
<text x="66.5" y="231.4">Power supply</text>
<text x="281" y="231.7">PM Sensors</text>
<text x="504.8" y="233">fence or pole</text>
<text x="176.7" y="293.3" transform="rotate(-90 176.7 293.3)">150</text>
<text x="189.2" y="289.3" transform="rotate(-90 189.2 289.3)">134</text>
<text x="353.2" y="336.1">Sensors module</text>
<text x="73.3" y="343">Power supply</text>
<text x="92.9" y="348.9">Input:</text>
<text x="43.1" y="354.8">100-240VAC 0.25A 50/60Hz</text>
<text x="50.1" y="360.7">277VAC 0,125A 50/60Hz</text>
<text x="463" y="371.7">Óscar González 03/12/2020</text>
<text x="66.9" y="372.4">Output: 5VDC 2A</text>
<text x="573.1" y="408.8">1/1</text>
</g>
<g font-size="3.5">
<text x="37.9" y="8.9">1</text>
<text x="85.6" y="8.9">2</text>
<text x="133.4" y="8.9">3</text>
<text x="181.1" y="8.9">4</text>
<text x="229" y="8.9">5</text>
<text x="276.8" y="8.9">6</text>
<text x="324.7" y="8.9">7</text>
<text x="372.5" y="8.9">8</text>
<text x="420.4" y="8.9">9</text>
<text x="466.8" y="8.9">10</text>
<text x="515" y="8.9">11</text>
<text x="562.5" y="8.9">12</text>
<text x="16.4" y="32">A</text>
<text x="585.4" y="32">A</text>
<text x="16.2" y="83.3">B</text>
<text x="585.2" y="83.3">B</text>
<text x="16.2" y="134.6">C</text>
<text x="585.2" y="134.6">C</text>
<text x="16.2" y="185.8">D</text>
<text x="585.2" y="185.8">D</text>
<text x="16.2" y="237">E</text>
<text x="585.2" y="237">E</text>
<text x="16.2" y="288.3">F</text>
<text x="585.2" y="288.3">F</text>
<text x="16.2" y="339.6">G</text>
<text x="585.2" y="339.6">G</text>
<text x="16.2" y="390.8">H</text>
<text x="585.2" y="390.8">H</text>
<text x="37.9" y="413.9">1</text>
<text x="85.6" y="413.9">2</text>
<text x="133.4" y="413.9">3</text>
<text x="181.1" y="413.9">4</text>
<text x="229" y="413.9">5</text>
<text x="276.8" y="413.9">6</text>
<text x="324.7" y="413.9">7</text>
<text x="372.5" y="413.9">8</text>
<text x="420.4" y="413.9">9</text>
<text x="466.8" y="413.9">10</text>
<text x="515" y="413.9">11</text>
<text x="562.5" y="413.9">12</text>
</g>
<g font-size="2.5">
<text x="405" y="366">Dept.</text>
<text x="429" y="366">Technical reference</text>
<text x="463" y="366">Created by</text>
<text x="524" y="366">Approved by</text>
<text x="463" y="376">Document type</text>
<text x="524" y="376">Document status</text>
<text x="463" y="386">Title</text>
<text x="524" y="386">DWG No.</text>
<text x="524" y="403">Rev.</text>
<text x="534" y="403">Date of issue</text>
<text x="570" y="403">Sheet</text>
</g>
</svg>
